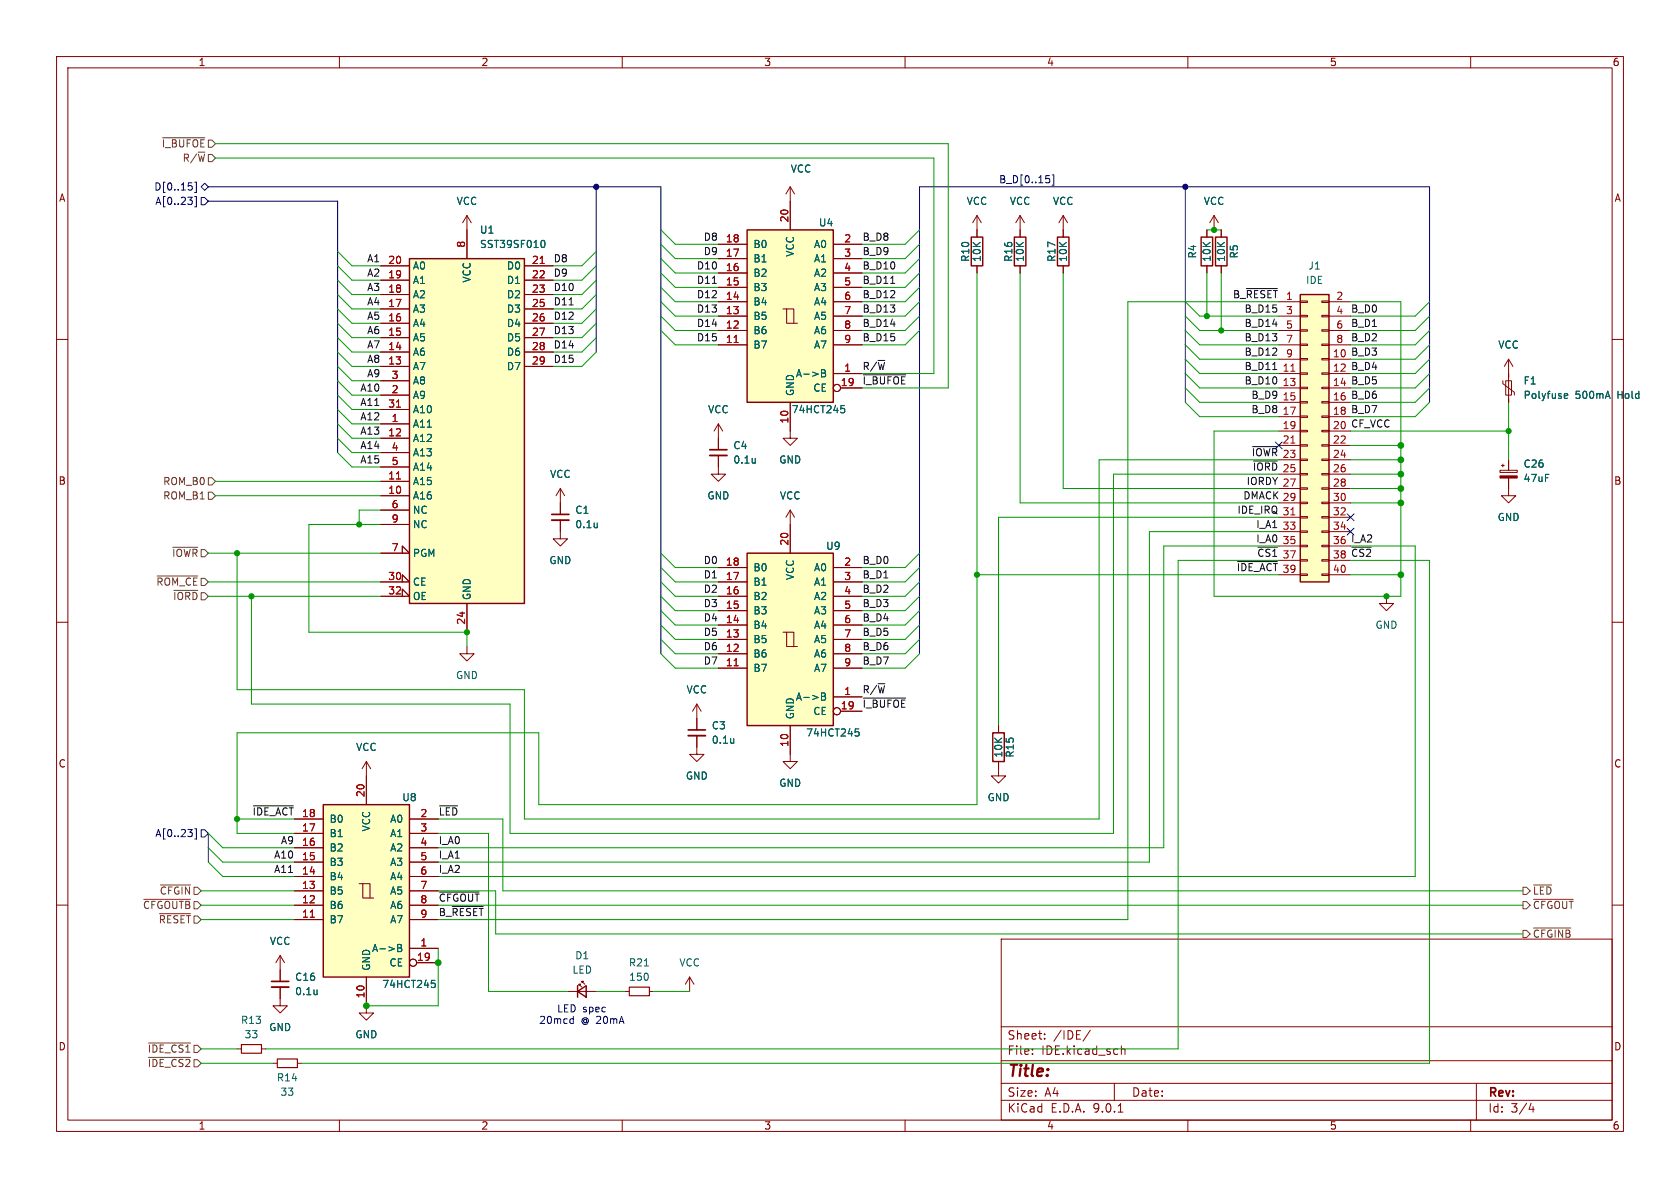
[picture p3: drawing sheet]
<svg xmlns="http://www.w3.org/2000/svg" width="297mm" height="210mm" viewBox="0 0 297 210" stroke-linecap="round" stroke-linejoin="round" font-family="sans-serif">
<g fill="none" stroke="#840000" stroke-width=".18">
<path d="M10 10h277v190h-277zM12 12h273v186h-273zM60 10v2M110 10v2M160 10v2M210 10v2M260 10v2M172.7 38.1v3.8M172.7 38.1l-.7 1.3M172.7 38.1l.8 1.3M180.3 38.1l-.7 1.3M180.3 38.1l.8 1.3"/>
<path d="M180.3 38.1v3.8M172.7 47v1.3M180.3 47v1.3M188 40.6v1.3M188 47v1.3M10 60h2M127 74.9l-.8 1.3M127 74.9l.8 1.3M127 74.9v2.6M285 60h2M10 110h2M285 110h2"/>
<path d="M10 160h2M177 166h108v32h-108zM285 160h2M60 198v2M110 198v2M160 198v2M177 194.5h108M177 191.5h108M177 187.5h108M177 181.5h108M182.5 186.3v.1M182.5 185.5v.1"/>
<path d="M184.7 183.6v.1M184.7 182.8v.1M192.7 182.1l-1.2 2M197 191.5v3M197.7 196.6h.8M198.2 184.9v1.5M198.2 185.5l.3-.1 .3 .1 .1 .9M210 198v2M260 198v2M261 191.5v6.5M270.7 195l-.4 1.1h.9M271 195.6v1"/>
</g>
<path d="M171.7 41.9h2v5.1h-2zM179.3 41.9h2.1v5.1h-2.1zM186.9 41.9h2.1v5.1h-2.1z" fill="none" stroke="#840000" stroke-width=".25"/>
<path d="M132.1 40.6h15.2v30.5h-15.2z" fill="#ffffc2"/>
<g fill="none" stroke="#840000" stroke-width=".18">
<path d="M139.7 33v7.6M139.7 33l-.8 1.3M139.7 33l.8 1.3M188 38.1l-.8 1.3M188 38.1l.7 1.3M188 38.1v2.5M127 43.2h5.1M127 45.7h5.1M127 48.3h5.1M127 50.8h5.1M127 53.3h5.1M127 55.9h5.1"/>
<path d="M127 58.4h5.1M138.4 54.6h.7v2.6h1.9M139.1 54.6h1.2v2.6M147.3 43.2h5.1M147.3 45.7h5.1M147.3 48.3h5.1M147.3 50.8h5.1M147.3 53.3h5.1M147.3 55.9h5.1M147.3 58.4h5.1M127 61h5.1M127 77.5v2"/>
<path d="M139.7 71.1v6.4h1.3l-1.3 1.2-1.3-1.2h1.3M147.3 61h5.1M147.3 66h5.1M148.6 68.6h3.8M265.7 67.3v.5l2 1.5v.6M266.2 67.3h1v2.6h-1zM266.7 63.5v7.6M266.7 63.5l-.8 1.3M266.7 63.5l.8 1.3M127 80.5v3.3h1.3l-1.3 1.3-1.3-1.3h1.3M139.7 90.2v2.5M139.7 90.2l-.8 1.2"/>
<path d="M139.7 90.2l.8 1.2M49.5 176.5v1.3h1.3l-1.3 1.3-1.2-1.3h1.2M41.9 185.4h.8M46.2 185.4h.8M48.3 188h.7M52.6 188h.7"/>
<circle cx="148" cy="68.6" r=".63"/>
</g>
<path d="M132.1 40.6h15.2v30.5h-15.2z" fill="none" stroke="#840000" stroke-width=".25"/>
<path d="M145.2 65.3h.5l.2 .3-.2 .4 .2 .1 .1 .3-.3 .2h-.5zM145.2 66h.5M148.7 71.7h.6M148.8 72.2h.3l.2 .2v.4l-.5 .2M276.5 70.2l.2 .2h.4M276.5 69.8l.2-.2h.3l.2 .2v.1l-.7 .1M133.5 81v.9M133.5 81.7v.1" fill="none" stroke="#006464" stroke-width=".18"/>
<path d="M129.8 60.5h.7" fill="none" stroke="#a90000" stroke-width=".18"/>
<path d="M125.5 79.5h3" fill="none" stroke="#840000" stroke-width=".3"/>
<path d="M125.5 80.5h3" fill="none" stroke="#840000" stroke-width=".33"/>
<path d="M42.7 184.7h3.5v1.5h-3.5zM49 187.2h3.6v1.5h-3.6z" fill="none" stroke="#840000" stroke-width=".2"/>
<path d="M57.1 142.2h15.3v30.5h-15.3z" fill="#ffffc2"/>
<g fill="none" stroke="#840000" stroke-width=".18">
<path d="M214.6 38.1l-.7 1.3M214.6 38.1l.8 1.3M214.6 38.1v2.5M213.4 40.6v1.3M213.4 47v1.3M215.9 40.6v1.3M215.9 47v1.3M245.1 105.4v1.3h1.3l-1.3 1.3-1.3-1.3h1.3M64.8 134.6v7.6M64.8 134.6l-.8 1.3M64.8 134.6l.7 1.3M52.1 144.8h5"/>
<path d="M52.1 147.3h5M52.1 149.9h5M52.1 152.4h5M52.1 154.9h5M52.1 157.5h5M63.5 156.2h.6v2.6h1.9M64.1 156.2h1.3v2.6M72.4 144.8h5.1M72.4 147.3h5.1M72.4 149.9h5.1M72.4 152.4h5.1M72.4 154.9h5.1"/>
<path d="M72.4 157.5h5.1M49.5 168.9v4.6M49.5 174.5v2M49.5 168.9l-.7 1.3M49.5 168.9l.8 1.3M52.1 160h5M52.1 162.6h5M64.8 172.7v6.4h1.2l-1.2 1.2-1.3-1.2h1.3M72.4 160h5.1M72.4 162.6h5.1M72.4 167.6h5.1M73.7 170.2h3.8"/>
<path d="M121.9 172.7l-.7 1.3M121.9 172.7l.8 1.3M121.9 172.7v2.6"/>
<circle cx="73" cy="170.2" r=".63"/>
</g>
<path d="M212.3 41.9h2.1v5.1h-2.1zM214.9 41.9h2v5.1h-2zM57.1 142.2h15.3v30.5h-15.3z" fill="none" stroke="#840000" stroke-width=".25"/>
<path d="M56.1 175v.8M56.1 175.7l-.1 .1M70.3 166.9h.4l.3 .3-.3 .4 .3 .1v.3l-.2 .2h-.5zM70.3 167.6h.4M76.3 173.3h.6M76.4 173.8h.3l.3 .2-.2 .5-.4 .1" fill="none" stroke="#006464" stroke-width=".18"/>
<path d="M54.9 162.1h.7" fill="none" stroke="#a90000" stroke-width=".18"/>
<path d="M48 173.5h3.1" fill="none" stroke="#840000" stroke-width=".3"/>
<path d="M48 174.5h3.1" fill="none" stroke="#840000" stroke-width=".33"/>
<path d="M72.4 45.7h20.3v61h-20.3z" fill="#ffffc2"/>
<path d="M72.4 45.7h20.3v61h-20.3zM102.1 175.3l1.5-1.1v2.1zM102.1 174.2v2.1" fill="none" stroke="#840000" stroke-width=".25"/>
<g fill="none" stroke="#840000" stroke-width=".18">
<path d="M82.5 38.1v7.6M82.5 38.1l-.7 1.3M82.5 38.1l.8 1.3M67.3 47h5.1M67.3 49.5h5.1M67.3 52.1h5.1M67.3 54.6h5.1M67.3 57.2h5.1M67.3 59.7h5.1M92.7 47h5.1M92.7 49.5h5.1M92.7 52.1h5.1"/>
<path d="M92.7 54.6h5.1M92.7 57.2h5.1M92.7 59.7h5.1M67.3 62.2h5.1M67.3 64.8h5.1M67.3 67.3h5.1M67.3 69.9h5.1M67.3 72.4h5.1M67.3 74.9h5.1M67.3 77.5h5.1M92.7 62.2h5.1M92.7 64.8h5.1"/>
<path d="M67.3 97.8h5.1l-1.3-1.3v1.3M67.3 80h5.1M67.3 82.6h5.1M67.3 85.1h5.1M67.3 87.6h5.1M67.3 90.2h5.1M67.3 92.7h5.1M99.1 91.9v3.4h1.2l-1.2 1.2-1.3-1.2h1.3M99.1 86.4l-.8 1.2M99.1 86.4l.7 1.2M99.1 86.4v4.5M265.2 83.1h3v.4h-3z"/>
<path d="M265.4 82.3h.5M265.7 82v.6M266.7 84.5v3.1h1.3l-1.3 1.3-1.3-1.3h1.3M266.7 81.3v1.8M67.3 102.9h5.1l-1.3-1.3v1.3M67.3 105.4h5.1l-1.3-1.3v1.3M82.5 106.7v5.1M100.3 175.3h5.1M102.4 174.2v-.2h.2h-.2l.5 .5M102.9 173.7v-.2h.2h-.2l.5 .5"/>
</g>
<path d="M95.5 46.6h.7M70.1 72h.7M70.1 84.7h.7" fill="none" stroke="#a90000" stroke-width=".18"/>
<path d="M95.9 42.5a.68 .68 0 0 1 .5 .6 .68 .68 0 0 1-.5 .7M105.6 92.4v.9M105.6 93.2h-.1" fill="none" stroke="#006464" stroke-width=".18"/>
<path d="M265.2 84.1h3v.4h-3z" fill="#840000" stroke="#840000" stroke-width=".18"/>
<path d="M97.5 90.9h3.1" fill="none" stroke="#840000" stroke-width=".3"/>
<path d="M97.5 91.9h3.1" fill="none" stroke="#840000" stroke-width=".33"/>
<path d="M229.9 52.1h5v50.8h-5z" fill="#ffffc2"/>
<path d="M229.9 52.1h5v50.8h-5z" fill="none" stroke="#840000" stroke-width=".25"/>
<g fill="none" stroke="#840000" stroke-width=".18">
<path d="M226.1 53.3h3.8M226.1 55.9h3.8M226.1 58.4h3.8M229.9 53.2h1.2v.3h-1.2zM229.9 55.8h1.2v.2h-1.2zM229.9 58.3h1.2v.2h-1.2zM233.7 53.2h1.2v.3h-1.2zM233.7 55.8h1.2v.2h-1.2zM233.7 58.3h1.2v.2h-1.2zM234.9 53.3h3.9M234.9 55.9h3.9M234.9 58.4h3.9"/>
<path d="M226.1 61h3.8M226.1 63.5h3.8M226.1 66h3.8M226.1 68.6h3.8M226.1 71.1h3.8M226.1 73.7h3.8M226.1 76.2h3.8M226.1 78.7h3.8M229.9 60.8h1.2v.3h-1.2zM229.9 63.4h1.2v.2h-1.2zM229.9 65.9h1.2v.3h-1.2zM229.9 68.5h1.2v.2h-1.2z"/>
<path d="M229.9 71h1.2v.2h-1.2zM229.9 73.5h1.2v.3h-1.2zM229.9 76.1h1.2v.2h-1.2zM229.9 78.6h1.2v.3h-1.2zM233.7 60.8h1.2v.3h-1.2zM233.7 63.4h1.2v.2h-1.2zM233.7 65.9h1.2v.3h-1.2zM233.7 68.5h1.2v.2h-1.2zM233.7 71h1.2v.2h-1.2zM233.7 73.5h1.2v.3h-1.2zM233.7 76.1h1.2v.2h-1.2zM233.7 78.6h1.2v.3h-1.2z"/>
<path d="M234.9 61h3.9M234.9 63.5h3.9M234.9 66h3.9M234.9 68.6h3.9M234.9 71.1h3.9M234.9 73.7h3.9M234.9 76.2h3.9M234.9 78.7h3.9M226.1 81.3h3.8M226.1 83.8h3.8M226.1 86.4h3.8M226.1 88.9h3.8"/>
<path d="M226.1 91.4h3.8M226.1 94h3.8M226.1 96.5h3.8M226.1 99.1h3.8M229.9 81.2h1.2v.2h-1.2zM229.9 83.7h1.2v.2h-1.2zM229.9 86.2h1.2v.3h-1.2zM229.9 88.8h1.2v.2h-1.2zM229.9 91.3h1.2v.3h-1.2zM229.9 93.9h1.2v.2h-1.2zM229.9 96.4h1.2v.2h-1.2zM229.9 98.9h1.2v.3h-1.2z"/>
<path d="M233.7 81.2h1.2v.2h-1.2zM233.7 83.7h1.2v.2h-1.2zM233.7 86.2h1.2v.3h-1.2zM233.7 88.8h1.2v.2h-1.2zM233.7 91.3h1.2v.3h-1.2zM233.7 93.9h1.2v.2h-1.2zM233.7 96.4h1.2v.2h-1.2zM233.7 98.9h1.2v.3h-1.2zM234.9 81.3h3.9M234.9 83.8h3.9M234.9 86.4h3.9M234.9 88.9h3.9"/>
<path d="M234.9 91.4h3.9M234.9 94h3.9M234.9 96.5h3.9M234.9 99.1h3.9M82.5 114.3v1.3h1.3l-1.3 1.2-1.2-1.2h1.2M226.1 101.6h3.8M229.9 101.5h1.2v.2h-1.2zM233.7 101.5h1.2v.2h-1.2zM234.9 101.6h3.9M123.2 124.5v4.5M123.2 130v2.1M123.2 124.5l-.8 1.2"/>
<path d="M123.2 124.5l.8 1.2M139.7 133.4v1.2h1.3l-1.3 1.3-1.3-1.3h1.3M110.5 175.3h.8M114.8 175.3h.8"/>
</g>
<path d="M228.2 65.6h.7M228.2 78.3h.7M228.2 91h.7" fill="none" stroke="#a90000" stroke-width=".18"/>
<path d="M111.3 174.5h3.5v1.5h-3.5z" fill="none" stroke="#840000" stroke-width=".2"/>
<path d="M129.7 130.5v.9M129.7 131.3h.1M113.9 170.8h.7" fill="none" stroke="#006464" stroke-width=".18"/>
<path d="M121.7 129h3" fill="none" stroke="#840000" stroke-width=".3"/>
<path d="M121.7 130h3" fill="none" stroke="#840000" stroke-width=".33"/>
<path d="M132.1 97.8h15.2v30.5h-15.2z" fill="#ffffc2"/>
<g fill="none" stroke="#840000" stroke-width=".18">
<path d="M139.7 35.6v5M67.3 47h5.1M67.3 49.5h5.1M67.3 52.1h5.1M67.3 54.6h5.1M67.3 57.2h5.1M67.3 59.7h5.1M82.5 40.6v5.1M92.7 47h5.1M92.7 49.5h5.1M92.7 52.1h5.1M92.7 54.6h5.1"/>
<path d="M92.7 57.2h5.1M92.7 59.7h5.1M127 43.2h5.1M127 45.7h5.1M127 48.3h5.1M127 50.8h5.1M127 53.3h5.1M127 55.9h5.1M127 58.4h5.1M147.3 43.2h5.1M147.3 45.7h5.1M147.3 48.3h5.1"/>
<path d="M147.3 50.8h5.1M147.3 53.3h5.1M147.3 55.9h5.1M147.3 58.4h5.1M172.7 40.6v1.3M172.7 47v1.3M180.3 40.6v1.3M180.3 47v1.3M188 40.6v1.3M188 47v1.3M213.4 40.6v1.3M213.4 47v1.3"/>
<path d="M215.9 40.6v1.3M215.9 47v1.3M67.3 62.2h5.1M67.3 64.8h5.1M67.3 67.3h5.1M67.3 69.9h5.1M67.3 72.4h5.1M67.3 74.9h5.1M67.3 77.5h5.1M92.7 62.2h5.1M92.7 64.8h5.1M127 77.5v2"/>
<path d="M127 61h5.1M139.7 71.1v5.1M147.3 61h5.1M147.3 66h5.1M148.6 68.6h3.8M266.7 66v.7M266.7 70.5v.6M67.3 97.8h5.1l-1.3-1.3v1.3M67.3 80h5.1M67.3 82.6h5.1M67.3 85.1h5.1M67.3 87.6h5.1"/>
<path d="M67.3 90.2h5.1M67.3 92.7h5.1M99.1 88.9v2M99.1 91.9v2.1M127 80.5v2.1M139.7 92.7v5.1M266.7 81.3v1.8M266.7 84.5v1.9M67.3 102.9h5.1l-1.3-1.3v1.3M67.3 105.4h5.1l-1.3-1.3v1.3M82.5 106.7v5.1M127 100.3h5.1"/>
<path d="M127 102.9h5.1M127 105.4h5.1M127 108h5.1M127 110.5h5.1M127 113h5.1M127 115.6h5.1M127 118.1h5.1M138.4 111.8h.7v2.5h1.9M139.1 111.8h1.2v2.5M147.3 100.3h5.1M147.3 102.9h5.1M147.3 105.4h5.1"/>
<path d="M147.3 108h5.1M147.3 110.5h5.1M147.3 113h5.1M147.3 115.6h5.1M147.3 118.1h5.1M64.8 137.2v5M123.2 130v3.4h1.3l-1.3 1.2-1.3-1.2h1.3M123.2 127v2M139.7 128.3v5.1M147.3 123.2h5.1M148.6 125.7h3.8M176.5 134.6v2.6h1.3l-1.3 1.2-1.2-1.2h1.2"/>
<path d="M176.5 128.3v1.2M52.1 144.8h5M52.1 147.3h5M52.1 149.9h5M52.1 152.4h5M52.1 154.9h5M52.1 157.5h5M72.4 144.8h5.1M72.4 147.3h5.1M72.4 149.9h5.1M72.4 152.4h5.1M72.4 154.9h5.1"/>
<path d="M72.4 157.5h5.1M49.5 171.5v2M49.5 174.5v2M52.1 160h5M52.1 162.6h5M64.8 172.7v5.1M72.4 160h5.1M72.4 162.6h5.1M72.4 167.6h5.1M73.7 170.2h3.8"/>
<circle cx="148" cy="68.6" r=".63"/>
<circle cx="148" cy="125.7" r=".63"/>
<circle cx="73" cy="170.2" r=".63"/>
</g>
<path d="M132.1 97.8h15.2v30.5h-15.2zM175.5 129.5h2v5.1h-2z" fill="none" stroke="#840000" stroke-width=".25"/>
<g fill="none" stroke="#006464" stroke-width=".18">
<path d="M95.9 42.5a.68 .68 0 0 1 .5 .6 .68 .68 0 0 1-.5 .7M145.2 65.3h.5l.2 .3-.2 .4 .2 .1 .1 .3-.3 .2h-.5zM145.2 66h.5M148.7 71.7h.6M148.8 72.2h.3l.2 .2v.4l-.5 .2M276.5 70.2l.2 .2h.4M276.5 69.8l.2-.2h.3l.2 .2v.1l-.7 .1M105.6 92.4v.9M105.6 93.2h-.1M133.5 81v.9M133.5 81.7v.1M129.7 130.5v.9"/>
<path d="M129.7 131.3h.1M145.2 122.5h.5l.2 .2-.2 .4 .2 .1 .1 .3-.3 .3h-.5zM145.2 123.1h.5M151.2 128.8h.6M151.3 129.3h.3l.3 .3-.1 .4-.5 .1M56.1 175v.8M56.1 175.7l-.1 .1M70.3 166.9h.4l.3 .3-.3 .4 .3 .1v.3l-.2 .2h-.5zM70.3 167.6h.4M76.3 173.3h.6M76.4 173.8h.3l.3 .2-.2 .5-.4 .1"/>
</g>
<path d="M95.5 46.6h.7M70.1 72h.7M129.8 60.5h.7M70.1 84.7h.7M129.8 117.7h.7M54.9 162.1h.7" fill="none" stroke="#a90000" stroke-width=".18"/>
<g fill="none" stroke="#725600" stroke-width=".18">
<path d="M28.7 24.4h7.5M30.5 96.7h4.5M36.8 84.5h.7l.6 .6-.6 .6h-.7zM36.8 87h.7l.6 .6-.6 .7h-.7zM27.8 101.8h7.2M30.7 104.4h4.3M25.4 159h8.3M28.4 156.4h5.3M269.2 159.4h.7l.6 .6-.6 .7h-.7zM269.2 156.8h.7l.6 .7-.6 .6h-.7zM271.1 159h7M271.1 156.4h3.2"/>
<path d="M28.2 161.5h5.5M269.2 164.5h.7l.6 .6-.6 .6h-.7zM271.1 164.1h6.6M26.3 186.9h7.4M26.3 184.4h7.4"/>
</g>
<g fill="none" stroke="#000084" stroke-width=".18">
<path d="M33.2 34.9h.8l-.4 .5M33.3 32.3h.6M33.9 32.9l.1 .2-.1 .4M33.9 35.5v.5M34.4 32.2h.3v1.8h-.3M34.4 34.7h.3v1.9h-.3M35.6 33l.6-.6 .6 .6-.6 .7zM35.6 34.9h.6l.6 .7-.6 .6h-.6zM36.8 35.6h22.9v44.4M36.8 33h80v82.6M105.4 33v29.2M184.9 31h.6"/>
<path d="M185.3 31.5l.3 .3v.3l-.3 .2M186 30.9h.3v1.8h-.3M209.5 33v38.1M225.5 78.1l1.2 1.2M226.7 78.1l-1.2 1.2M252.7 71.1v-38.1h-90.1v82.6M238.2 90.8l1.2 1.2M238.2 93.4l1.2 1.2M239.4 93.4l-1.2 1.2M239.4 90.8l-1.2 1.2M33.2 146.6h.8l-.4 .5M33.9 147.2v.6"/>
<path d="M34.4 146.5h.3v1.8h-.3M35.6 146.7h.6l.6 .6-.6 .7h-.6zM36.8 147.3v5.1"/>
</g>
<g fill="none" stroke="#0f0f0f" stroke-width=".18">
<path d="M100.6 53.9h.7M125.9 50.1h.8M157.5 50.1h.7M220.3 51h5.5M152.6 66.3h7.5M221.4 79h4.4M225 65.3h.7M218.8 99.3h7M221.6 81.5h4.2M222.4 96.7h3.4M239 96.7h3.4M152.6 123.4h7.5"/>
<path d="M44.8 142.5h7M77.7 142.5h3.2M77.7 157.7h7M79.9 160.2h5.5"/>
</g>
<g fill="none" stroke="#009600" stroke-width=".18">
<path d="M38.1 25.4h129.5v43.2h-15.2M38.1 27.9h127v38.1h-12.7M59.7 54.6l2.5 2.6h5.1M59.7 52.1l2.5 2.5h5.1M59.7 59.7l2.5 2.5h5.1M59.7 47l2.5 2.5h5.1M59.7 44.5l2.5 2.5h5.1M59.7 49.5l2.5 2.6h5.1M59.7 57.2l2.5 2.5h5.1M105.4 54.6l-2.5 2.6h-5.1M105.4 52.1l-2.5 2.5h-5.1M105.4 59.7l-2.5 2.5h-5.1"/>
<path d="M105.4 47l-2.5 2.5h-5.1M105.4 44.5l-2.5 2.5h-5.1M105.4 49.5l-2.5 2.6h-5.1M105.4 57.2l-2.5 2.5h-5.1M116.8 45.7l2.6 2.6h7.6M116.8 53.3l2.6 2.6h7.6M116.8 55.9l2.6 2.5h7.6M116.8 40.6l2.6 2.6h7.6M116.8 58.4l2.6 2.6h7.6M116.8 50.8l2.6 2.5h7.6M116.8 43.2l2.6 2.5h7.6M116.8 48.3l2.6 2.5h7.6"/>
<path d="M162.6 45.7l-2.6 2.6h-7.6M162.6 53.3l-2.6 2.6h-7.6M162.6 55.9l-2.6 2.5h-7.6M162.6 40.6l-2.6 2.6h-7.6M162.6 58.4l-2.6 2.6h-7.6M162.6 50.8l-2.6 2.5h-7.6M162.6 43.2l-2.6 2.5h-7.6M162.6 48.3l-2.6 2.5h-7.6M172.7 48.3v93.9h-77.5v-12.7h-53.3v17.8h10.2M180.3 48.3v40.6h45.8M188 48.3v38.1h38.1M209.5 53.3l2.6 2.6h14"/>
<path d="M209.5 55.9l2.6 2.5h14M209.5 58.4l2.6 2.6h14M213.4 40.6h2.5M213.4 48.3v7.6M215.9 48.3v10.1M226.1 53.3h-26.7v109.3h-121.9M238.8 53.3h8.8v52.1h-33v-29.2h11.5M252.7 53.3l-2.5 2.6h-11.4M252.7 55.9l-2.5 2.5h-11.4M252.7 58.4l-2.5 2.6h-11.4M59.7 69.9l2.5 2.5h5.1M59.7 72.4l2.5 2.5h5.1"/>
<path d="M59.7 62.2l2.5 2.6h5.1M59.7 77.5l2.5 2.5h5.1M59.7 74.9l2.5 2.6h5.1M59.7 64.8l2.5 2.5h5.1M59.7 67.3l2.5 2.6h5.1M105.4 62.2l-2.5 2.6h-5.1M209.5 68.6l2.6 2.5h14M209.5 66l2.6 2.6h14M209.5 61l2.6 2.5h14M209.5 71.1l2.6 2.6h14M209.5 63.5l2.6 2.5h14M238.8 76.2h27.9"/>
<path d="M238.8 78.7h8.8M252.7 68.6l-2.5 2.5h-11.4M252.7 66l-2.5 2.6h-11.4M252.7 61l-2.5 2.5h-11.4M252.7 71.1l-2.5 2.6h-11.4M252.7 63.5l-2.5 2.5h-11.4M266.7 71.1v10.2M36.8 97.8h30.5M38.1 87.6h29.2M38.1 85.1h29.2M59.7 80l2.5 2.6h5.1M67.3 90.2h-3.8v2.5"/>
<path d="M67.3 92.7h-12.7v19.1h27.9v2.5M116.8 97.8l2.6 2.5h7.6M162.6 97.8l-2.6 2.5h-7.6M226.1 83.8h-29.3v63.5h-106.6v-22.8h-45.8v-19.1M226.1 81.3h-31.8v63.5h-101.6v-22.9h-50.8v-24.1M226.1 94h-22.9v58.4h-125.7M226.1 99.1h-17.8v86.3h-161.3M226.1 96.5h-20.4v53.4h-128.2M226.1 91.4h-49.6v36.9M238.8 99.1h13.9v88.9h-199.4M238.8 88.9h8.8M238.8 96.5h11.4v58.4h-172.7"/>
<path d="M238.8 86.4h8.8M238.8 81.3h8.8M238.8 83.8h8.8M36.8 102.9h30.5M36.8 105.4h30.5M116.8 100.3l2.6 2.6h7.6M116.8 102.9l2.6 2.5h7.6M116.8 113l2.6 2.6h7.6M116.8 110.5l2.6 2.5h7.6M116.8 108l2.6 2.5h7.6M116.8 115.6l2.6 2.5h7.6M116.8 105.4l2.6 2.6h7.6"/>
<path d="M162.6 100.3l-2.6 2.6h-7.6M162.6 102.9l-2.6 2.5h-7.6M162.6 113l-2.6 2.6h-7.6M162.6 110.5l-2.6 2.5h-7.6M162.6 108l-2.6 2.5h-7.6M162.6 115.6l-2.6 2.5h-7.6M162.6 105.4l-2.6 2.6h-7.6M172.7 101.6h53.4M238.8 101.6h8.8M35.6 157.5h16.5M36.8 147.3l2.6 2.6h12.7M36.8 152.4l2.6 2.5h12.7"/>
<path d="M36.8 149.9l2.6 2.5h12.7M41.9 144.8h10.2M77.5 144.8h11.4v12.7h180.3M77.5 147.3h8.9v28h13.9M77.5 157.5h10.1v7.6h181.6M35.6 162.6h16.5M35.6 160h16.5M77.5 160h191.7M77.5 167.6v10.2h-12.7M105.4 175.3h5.1M115.6 175.3h6.3M35.6 185.4h6.3"/>
<path d="M35.6 188h12.7"/>
</g>
<path d="M101.4 179.7v1.2M101.4 180.9h-.4" fill="none" stroke="#0000c2" stroke-width=".18"/>
<g fill="#009600" stroke="#009600" stroke-width=".18">
<circle cx="266.7" cy="76.2" r=".46"/>
<circle cx="247.7" cy="86.4" r=".51"/>
<circle cx="247.7" cy="78.7" r=".51"/>
<circle cx="247.7" cy="83.8" r=".51"/>
<circle cx="247.7" cy="81.3" r=".51"/>
<circle cx="215.9" cy="58.4" r=".46"/>
<circle cx="247.7" cy="101.6" r=".51"/>
<circle cx="247.7" cy="88.9" r=".51"/>
<circle cx="214.6" cy="40.6" r=".46"/>
<circle cx="213.4" cy="55.9" r=".46"/>
<circle cx="172.7" cy="101.6" r=".46"/>
<circle cx="245.1" cy="105.4" r=".46"/>
<circle cx="77.5" cy="170.2" r=".51"/>
<circle cx="41.9" cy="144.8" r=".46"/>
<circle cx="64.8" cy="177.8" r=".51"/>
<circle cx="41.9" cy="97.8" r=".46"/>
<circle cx="44.4" cy="105.4" r=".46"/>
<circle cx="63.5" cy="92.7" r=".46"/>
<circle cx="82.5" cy="111.8" r=".46"/>
</g>
<g fill="#000084" stroke="#000084" stroke-width=".18">
<circle cx="209.5" cy="33" r=".46"/>
<circle cx="105.4" cy="33" r=".46"/>
</g>
<text font-size="2.8" fill="#840000" x="178" y="190.9">Title:</text>
<g font-size="2.1" fill="#840000">
<text x="178" y="184">Sheet:</text>
<text x="186.2" y="184">/IDE/</text>
<text x="178" y="186.7">File:</text>
<text x="184.1" y="186.7">IDE.kicad_sch</text>
<text x="178" y="196.9">KiCad</text>
<text x="178" y="194.1">Size:</text>
<text x="184.7" y="194.1">A4</text>
<text x="185.7" y="196.9">E.D.A.</text>
<text x="193.3" y="196.9">9.0.1</text>
<text x="200" y="194.1">Date:</text>
<text x="263" y="194.3">Rev:</text>
<text x="263" y="196.9">Id:</text>
<text x="267.1" y="196.9">3/4</text>
</g>
<g font-size="1.8" fill="#840000">
<text x="35" y="11.9">1</text>
<text x="85" y="11.9">2</text>
<text x="135" y="11.9">3</text>
<text x="185" y="11.9">4</text>
<text x="235" y="11.9">5</text>
<text x="285" y="11.9">6</text>
<text x="10.3" y="35.9">A</text>
<text x="285.3" y="35.9">A</text>
<text x="10.3" y="85.9">B</text>
<text x="285.3" y="85.9">B</text>
<text x="10.3" y="135.9">C</text>
<text x="285.3" y="135.9">C</text>
<text x="10.3" y="185.9">D</text>
<text x="285.3" y="185.9">D</text>
<text x="35" y="199.9">1</text>
<text x="85" y="199.9">2</text>
<text x="135" y="199.9">3</text>
<text x="185" y="199.9">4</text>
<text x="235" y="199.9">5</text>
<text x="285" y="199.9">6</text>
</g>
<g font-size="1.8" fill="#725600">
<text x="28.5" y="26.3">~{I_BUFOE}</text>
<text x="32.2" y="28.8">R/~{W}</text>
<text x="28.7" y="86">ROM_B0</text>
<text x="28.7" y="88.5">ROM_B1</text>
<text x="30.3" y="98.7">~{IOWR}</text>
<text x="27.5" y="103.7">~{ROM_CE}</text>
<text x="30.5" y="106.3">~{IORD}</text>
<text x="25.2" y="160.9">~{CFGOUTB}</text>
<text x="28.1" y="158.3">~{CFGIN}</text>
<text x="270.9" y="160.9">~{CFGOUT}</text>
<text x="270.9" y="158.3">~{LED}</text>
<text x="28" y="163.4">~{RESET}</text>
<text x="270.9" y="166">~{CFGINB}</text>
<text x="26" y="188.8">~{IDE_CS2}</text>
<text x="26" y="186.3">~{IDE_CS1}</text>
</g>
<g font-size="1.8" fill="#000084">
<text x="27.2" y="33.9">D[0..15]</text>
<text x="176.5" y="32.5">B_D[0..15]</text>
<text x="27.4" y="36.4">A[0..23]</text>
<text x="27.4" y="148.2">A[0..23]</text>
</g>
<g font-size="1.8" fill="#006464">
<text x="139.7" y="30.7">VCC</text>
<text x="80.6" y="36.4">VCC</text>
<text x="84.8" y="41.5">U1</text>
<text x="144.7" y="40.2">U4</text>
<text x="170.8" y="36.4">VCC</text>
<text x="178.4" y="36.4">VCC</text>
<text x="186" y="36.4">VCC</text>
<text x="212.7" y="36.4">VCC</text>
<text x="72.9" y="47.9">A0</text>
<text x="84.8" y="44">SST39SF010</text>
<text x="89.5" y="47.9">D0</text>
<text x="133.1" y="44">B0</text>
<text x="133.1" y="46.6">B1</text>
<text x="140.6" y="45.5" transform="rotate(-90 140.6 45.5)">VCC</text>
<text x="143.8" y="44">A0</text>
<text x="143.8" y="46.6">A1</text>
<text x="171.6" y="46.4" transform="rotate(-90 171.6 46.4)">R10</text>
<text x="173.6" y="46.4" transform="rotate(-90 173.6 46.4)">10K</text>
<text x="179.2" y="46.4" transform="rotate(-90 179.2 46.4)">R16</text>
<text x="181.2" y="46.4" transform="rotate(-90 181.2 46.4)">10K</text>
<text x="186.8" y="46.4" transform="rotate(-90 186.8 46.4)">R17</text>
<text x="188.8" y="46.4" transform="rotate(-90 188.8 46.4)">10K</text>
<text x="211.7" y="45.8" transform="rotate(-90 211.7 45.8)">R4</text>
<text x="214.2" y="46.4" transform="rotate(-90 214.2 46.4)">10K</text>
<text x="216.8" y="46.4" transform="rotate(-90 216.8 46.4)">10K</text>
<text x="219" y="45.8" transform="rotate(-90 219 45.8)">R5</text>
<text x="231.2" y="47.9">J1</text>
<text x="72.9" y="50.4">A1</text>
<text x="72.9" y="52.9">A2</text>
<text x="83.4" y="50.1" transform="rotate(-90 83.4 50.1)">VCC</text>
<text x="89.5" y="50.4">D1</text>
<text x="89.5" y="52.9">D2</text>
<text x="133.1" y="49.1">B2</text>
<text x="133.1" y="51.7">B3</text>
<text x="143.8" y="49.1">A2</text>
<text x="143.8" y="51.7">A3</text>
<text x="230.8" y="50.4">IDE</text>
<text x="72.9" y="55.5">A3</text>
<text x="72.9" y="58">A4</text>
<text x="89.5" y="55.5">D3</text>
<text x="89.5" y="58">D4</text>
<text x="133.1" y="54.2">B4</text>
<text x="133.1" y="56.7">B5</text>
<text x="133.1" y="59.3">B6</text>
<text x="143.8" y="54.2">A4</text>
<text x="143.8" y="56.7">A5</text>
<text x="143.8" y="59.3">A6</text>
<text x="72.9" y="60.6">A5</text>
<text x="72.9" y="63.1">A6</text>
<text x="72.9" y="65.6">A7</text>
<text x="89.5" y="60.6">D5</text>
<text x="89.5" y="63.1">D6</text>
<text x="89.5" y="65.6">D7</text>
<text x="133.1" y="61.8">B7</text>
<text x="143.8" y="61.8">A7</text>
<text x="264.8" y="61.8">VCC</text>
<text x="72.9" y="68.2">A8</text>
<text x="72.9" y="70.7">A9</text>
<text x="140.6" y="70.1" transform="rotate(-90 140.6 70.1)">GND</text>
<text x="140.6" y="66.9">A-&gt;B</text>
<text x="143.7" y="69.4">CE</text>
<text x="269.2" y="68.2">F1</text>
<text x="269.2" y="70.7">Polyfuse</text>
<text x="278.5" y="70.7">500mA</text>
<text x="286" y="70.7">Hold</text>
<text x="72.9" y="73.3">A10</text>
<text x="72.9" y="75.8">A11</text>
<text x="125.1" y="73.3">VCC</text>
<text x="139.9" y="73.3">74HCT245</text>
<text x="72.9" y="78.3">A12</text>
<text x="72.9" y="80.9">A13</text>
<text x="72.9" y="83.4">A14</text>
<text x="129.5" y="79.6">C4</text>
<text x="129.5" y="82.1">0.1u</text>
<text x="137.7" y="82.1">GND</text>
<text x="269.2" y="82.9">C26</text>
<text x="72.9" y="86">A15</text>
<text x="72.9" y="88.5">A16</text>
<text x="97.1" y="84.7">VCC</text>
<text x="125" y="88.5">GND</text>
<text x="137.8" y="88.5">VCC</text>
<text x="269.2" y="85.4">47uF</text>
<text x="72.9" y="91">NC</text>
<text x="72.9" y="93.6">NC</text>
<text x="101.6" y="91">C1</text>
<text x="101.6" y="93.6">0.1u</text>
<text x="264.7" y="92.3">GND</text>
<text x="72.9" y="98.7">PGM</text>
<text x="97" y="99.9">GND</text>
<text x="133.1" y="101.2">B0</text>
<text x="143.8" y="101.2">A0</text>
<text x="145.9" y="97.4">U9</text>
<text x="72.9" y="103.7">CE</text>
<text x="72.9" y="106.3">OE</text>
<text x="83.4" y="106.2" transform="rotate(-90 83.4 106.2)">GND</text>
<text x="133.1" y="103.7">B1</text>
<text x="133.1" y="106.3">B2</text>
<text x="140.6" y="102.6" transform="rotate(-90 140.6 102.6)">VCC</text>
<text x="143.8" y="103.7">A1</text>
<text x="143.8" y="106.3">A2</text>
<text x="133.1" y="108.8">B3</text>
<text x="133.1" y="111.4">B4</text>
<text x="133.1" y="113.9">B5</text>
<text x="143.8" y="108.8">A3</text>
<text x="143.8" y="111.4">A4</text>
<text x="143.8" y="113.9">A5</text>
<text x="243.1" y="111.4">GND</text>
<text x="133.1" y="116.4">B6</text>
<text x="133.1" y="119">B7</text>
<text x="143.8" y="116.4">A6</text>
<text x="143.8" y="119">A7</text>
<text x="80.5" y="120.2">GND</text>
<text x="121.3" y="122.8">VCC</text>
<text x="140.6" y="124.1">A-&gt;B</text>
<text x="125.7" y="129.1">C3</text>
<text x="125.7" y="131.7">0.1u</text>
<text x="140.6" y="127.3" transform="rotate(-90 140.6 127.3)">GND</text>
<text x="142.4" y="130.4">74HCT245</text>
<text x="143.7" y="126.6">CE</text>
<text x="62.9" y="132.9">VCC</text>
<text x="177.4" y="134" transform="rotate(-90 177.4 134)">10K</text>
<text x="179.4" y="134" transform="rotate(-90 179.4 134)">R15</text>
<text x="71" y="141.8">U8</text>
<text x="121.2" y="138">GND</text>
<text x="137.7" y="139.3">GND</text>
<text x="174.5" y="141.8">GND</text>
<text x="58.2" y="145.6">B0</text>
<text x="58.2" y="148.2">B1</text>
<text x="65.6" y="147.1" transform="rotate(-90 65.6 147.1)">VCC</text>
<text x="68.9" y="145.6">A0</text>
<text x="68.9" y="148.2">A1</text>
<text x="58.2" y="150.7">B2</text>
<text x="58.2" y="153.3">B3</text>
<text x="58.2" y="155.8">B4</text>
<text x="68.9" y="150.7">A2</text>
<text x="68.9" y="153.3">A3</text>
<text x="68.9" y="155.8">A4</text>
<text x="58.2" y="158.3">B5</text>
<text x="58.2" y="160.9">B6</text>
<text x="68.9" y="158.3">A5</text>
<text x="68.9" y="160.9">A6</text>
<text x="47.6" y="167.2">VCC</text>
<text x="58.2" y="163.4">B7</text>
<text x="68.9" y="163.4">A7</text>
<text x="52.1" y="173.6">C16</text>
<text x="65.6" y="171.7" transform="rotate(-90 65.6 171.7)">GND</text>
<text x="65.7" y="168.5">A-&gt;B</text>
<text x="68.8" y="171">CE</text>
<text x="101.1" y="172.3">LED</text>
<text x="101.6" y="169.8">D1</text>
<text x="111.1" y="171">R21</text>
<text x="111.1" y="173.6">150</text>
<text x="120" y="171">VCC</text>
<text x="52.1" y="176.1">0.1u</text>
<text x="67.5" y="174.9">74HCT245</text>
<text x="42.5" y="181.2">R13</text>
<text x="43.1" y="183.7">33</text>
<text x="47.5" y="182.5">GND</text>
<text x="62.7" y="183.7">GND</text>
<text x="48.9" y="191.4">R14</text>
<text x="49.5" y="193.9">33</text>
</g>
<g font-size="1.8" fill="#a90000">
<text x="139.4" y="39.4" transform="rotate(-90 139.4 39.4)">20</text>
<text x="68.5" y="46.7">20</text>
<text x="82.3" y="43.9" transform="rotate(-90 82.3 43.9)">8</text>
<text x="93.9" y="46.7">21</text>
<text x="128.2" y="42.9">18</text>
<text x="128.2" y="45.5">17</text>
<text x="149.2" y="42.9">2</text>
<text x="149.2" y="45.5">3</text>
<text x="68.5" y="49.3">19</text>
<text x="68.5" y="51.8">18</text>
<text x="93.9" y="49.3">22</text>
<text x="93.9" y="51.8">23</text>
<text x="128.2" y="48">16</text>
<text x="128.2" y="50.5">15</text>
<text x="128.2" y="53.1">14</text>
<text x="149.2" y="48">4</text>
<text x="149.2" y="50.5">5</text>
<text x="149.2" y="53.1">6</text>
<text x="227.3" y="53.1">1</text>
<text x="236.1" y="53.1">2</text>
<text x="68.5" y="54.4">17</text>
<text x="68.5" y="56.9">16</text>
<text x="68.5" y="59.4">15</text>
<text x="93.9" y="54.4">25</text>
<text x="93.9" y="56.9">26</text>
<text x="93.9" y="59.4">27</text>
<text x="128.2" y="55.6">13</text>
<text x="128.2" y="58.2">12</text>
<text x="149.2" y="55.6">7</text>
<text x="149.2" y="58.2">8</text>
<text x="227.3" y="55.6">3</text>
<text x="227.3" y="58.2">5</text>
<text x="236.1" y="55.6">4</text>
<text x="236.1" y="58.2">6</text>
<text x="68.5" y="62">14</text>
<text x="68.5" y="64.5">13</text>
<text x="93.9" y="62">28</text>
<text x="93.9" y="64.5">29</text>
<text x="128.2" y="60.7">11</text>
<text x="149.2" y="60.7">9</text>
<text x="149.2" y="65.8">1</text>
<text x="226.7" y="65.8">11</text>
<text x="227.3" y="60.7">7</text>
<text x="227.3" y="63.2">9</text>
<text x="235.5" y="63.2">10</text>
<text x="235.5" y="65.8">12</text>
<text x="236.1" y="60.7">8</text>
<text x="69.1" y="67.1">3</text>
<text x="69.1" y="69.6">2</text>
<text x="148.5" y="68.3">19</text>
<text x="226.7" y="68.3">13</text>
<text x="226.7" y="70.9">15</text>
<text x="235.5" y="68.3">14</text>
<text x="235.5" y="70.9">16</text>
<text x="68.5" y="72.1">31</text>
<text x="68.5" y="77.2">12</text>
<text x="69.1" y="74.7">1</text>
<text x="139.4" y="75" transform="rotate(-90 139.4 75)">10</text>
<text x="226.7" y="73.4">17</text>
<text x="226.7" y="75.9">19</text>
<text x="235.5" y="73.4">18</text>
<text x="235.5" y="75.9">20</text>
<text x="69.1" y="79.8">4</text>
<text x="69.1" y="82.3">5</text>
<text x="226.7" y="78.5">21</text>
<text x="226.7" y="81">23</text>
<text x="226.7" y="83.6">25</text>
<text x="235.5" y="78.5">22</text>
<text x="235.5" y="81">24</text>
<text x="235.5" y="83.6">26</text>
<text x="68.5" y="84.8">11</text>
<text x="68.5" y="87.4">10</text>
<text x="69.1" y="89.9">6</text>
<text x="235.5" y="86.1">28</text>
<text x="235.5" y="88.6">30</text>
<text x="69.1" y="92.5">9</text>
<text x="226.7" y="93.7">33</text>
<text x="235.5" y="91.2">32</text>
<text x="235.5" y="93.7">34</text>
<text x="69.1" y="97.5">7</text>
<text x="128.2" y="100.1">18</text>
<text x="139.4" y="96.6" transform="rotate(-90 139.4 96.6)">20</text>
<text x="149.2" y="100.1">2</text>
<text x="226.7" y="96.3">35</text>
<text x="226.7" y="98.8">37</text>
<text x="226.7" y="101.3">39</text>
<text x="235.5" y="96.3">36</text>
<text x="235.5" y="98.8">38</text>
<text x="235.5" y="101.3">40</text>
<text x="68.5" y="102.6">30</text>
<text x="68.5" y="105.2">32</text>
<text x="128.2" y="102.6">17</text>
<text x="128.2" y="105.2">16</text>
<text x="128.2" y="107.7">15</text>
<text x="149.2" y="102.6">3</text>
<text x="149.2" y="105.2">4</text>
<text x="149.2" y="107.7">5</text>
<text x="82.3" y="110.5" transform="rotate(-90 82.3 110.5)">24</text>
<text x="128.2" y="110.2">14</text>
<text x="128.2" y="112.8">13</text>
<text x="149.2" y="110.2">6</text>
<text x="149.2" y="112.8">7</text>
<text x="128.2" y="115.3">12</text>
<text x="128.2" y="117.9">11</text>
<text x="149.2" y="115.3">8</text>
<text x="149.2" y="117.9">9</text>
<text x="148.5" y="125.5">19</text>
<text x="149.2" y="122.9">1</text>
<text x="139.4" y="132.1" transform="rotate(-90 139.4 132.1)">10</text>
<text x="64.5" y="141" transform="rotate(-90 64.5 141)">20</text>
<text x="53.3" y="144.5">18</text>
<text x="53.3" y="147.1">17</text>
<text x="53.3" y="149.6">16</text>
<text x="74.2" y="144.5">2</text>
<text x="74.2" y="147.1">3</text>
<text x="74.2" y="149.6">4</text>
<text x="53.3" y="152.1">15</text>
<text x="53.3" y="154.7">14</text>
<text x="74.2" y="152.1">5</text>
<text x="74.2" y="154.7">6</text>
<text x="53.3" y="157.2">13</text>
<text x="53.3" y="159.8">12</text>
<text x="74.2" y="157.2">7</text>
<text x="74.2" y="159.8">8</text>
<text x="53.3" y="162.3">11</text>
<text x="74.2" y="162.3">9</text>
<text x="74.2" y="167.4">1</text>
<text x="73.6" y="169.9">19</text>
<text x="64.5" y="176.6" transform="rotate(-90 64.5 176.6)">10</text>
</g>
<g font-size="1.8" fill="#0f0f0f">
<text x="64.8" y="46.5">A1</text>
<text x="97.8" y="46.5">D8</text>
<text x="123.1" y="47.7">D10</text>
<text x="124.3" y="45.2">D9</text>
<text x="124.3" y="42.6">D8</text>
<text x="152.4" y="47.7">B_D10</text>
<text x="152.4" y="45.2">B_D9</text>
<text x="152.4" y="42.6">B_D8</text>
<text x="64.8" y="49">A2</text>
<text x="64.8" y="51.5">A3</text>
<text x="97.8" y="49">D9</text>
<text x="97.8" y="51.5">D10</text>
<text x="123.1" y="52.8">D12</text>
<text x="123.1" y="50.3">D11</text>
<text x="152.4" y="50.3">B_D11</text>
<text x="152.4" y="52.8">B_D12</text>
<text x="217.9" y="52.8">B_~{RESET}</text>
<text x="64.8" y="56.6">A5</text>
<text x="64.8" y="54.1">A4</text>
<text x="64.8" y="59.2">A6</text>
<text x="97.8" y="59.2">D13</text>
<text x="97.8" y="56.6">D12</text>
<text x="97.8" y="54.1">D11</text>
<text x="123.1" y="55.3">D13</text>
<text x="123.1" y="57.9">D14</text>
<text x="152.4" y="57.9">B_D14</text>
<text x="152.4" y="55.3">B_D13</text>
<text x="219.9" y="57.9">B_D14</text>
<text x="219.9" y="55.3">B_D15</text>
<text x="238.8" y="55.3">B_D0</text>
<text x="238.8" y="57.9">B_D1</text>
<text x="64.8" y="61.7">A7</text>
<text x="64.8" y="64.2">A8</text>
<text x="97.8" y="64.2">D15</text>
<text x="97.8" y="61.7">D14</text>
<text x="123.1" y="60.4">D15</text>
<text x="152.4" y="65.5">R/~{W}</text>
<text x="152.4" y="60.4">B_D15</text>
<text x="219.9" y="60.4">B_D13</text>
<text x="219.9" y="63">B_D12</text>
<text x="219.9" y="65.5">B_D11</text>
<text x="238.8" y="60.4">B_D2</text>
<text x="238.8" y="63">B_D3</text>
<text x="238.8" y="65.5">B_D4</text>
<text x="63.6" y="71.9">A11</text>
<text x="63.6" y="69.3">A10</text>
<text x="64.8" y="66.8">A9</text>
<text x="152.4" y="68">~{I_BUFOE}</text>
<text x="219.9" y="68">B_D10</text>
<text x="221.1" y="70.6">B_D9</text>
<text x="238.8" y="68">B_D5</text>
<text x="238.8" y="70.6">B_D6</text>
<text x="63.6" y="76.9">A13</text>
<text x="63.6" y="74.4">A12</text>
<text x="221.1" y="73.1">B_D8</text>
<text x="238.8" y="73.1">B_D7</text>
<text x="238.8" y="75.7">CF_VCC</text>
<text x="63.6" y="79.5">A14</text>
<text x="63.6" y="82">A15</text>
<text x="221.2" y="80.7">~{IOWR}</text>
<text x="221.4" y="83.3">~{IORD}</text>
<text x="219.7" y="88.4">DMACK 29</text>
<text x="220.3" y="85.8">IORDY 27</text>
<text x="218.7" y="90.9">IDE_IRQ 31</text>
<text x="222" y="96">I_A0</text>
<text x="222" y="93.4">I_A1</text>
<text x="238.8" y="96">I_A2</text>
<text x="124.3" y="99.8">D0</text>
<text x="152.4" y="99.8">B_D0</text>
<text x="218.5" y="101.1">~{IDE_ACT}</text>
<text x="222.2" y="98.5">~{CS1}</text>
<text x="238.8" y="98.5">~{CS2}</text>
<text x="124.3" y="107.4">D3</text>
<text x="124.3" y="102.3">D1</text>
<text x="124.3" y="104.9">D2</text>
<text x="152.4" y="102.3">B_D1</text>
<text x="152.4" y="107.4">B_D3</text>
<text x="152.4" y="104.9">B_D2</text>
<text x="124.3" y="110">D4</text>
<text x="124.3" y="112.5">D5</text>
<text x="152.4" y="110">B_D4</text>
<text x="152.4" y="112.5">B_D5</text>
<text x="124.3" y="117.6">D7</text>
<text x="124.3" y="115">D6</text>
<text x="152.4" y="117.6">B_D7</text>
<text x="152.4" y="115">B_D6</text>
<text x="152.4" y="122.7">R/~{W}</text>
<text x="152.4" y="125.2">~{I_BUFOE}</text>
<text x="44.5" y="144.2">~{IDE_ACT}</text>
<text x="49.6" y="149.3">A9</text>
<text x="77.5" y="144.2">~{LED}</text>
<text x="77.5" y="149.3">I_A0</text>
<text x="48.4" y="151.9">A10</text>
<text x="48.4" y="154.4">A11</text>
<text x="77.5" y="154.4">I_A2</text>
<text x="77.5" y="151.9">I_A1</text>
<text x="77.5" y="159.5">~{CFGOUT}</text>
<text x="77.5" y="162">B_~{RESET}</text>
</g>
<g font-size="1.8" fill="#0000c2">
<text x="98.4" y="179.2">LED spec</text>
<text x="95.2" y="181.2">20mcd</text>
<text x="102.7" y="181.2">@ 20mA</text>
</g>
</svg>
